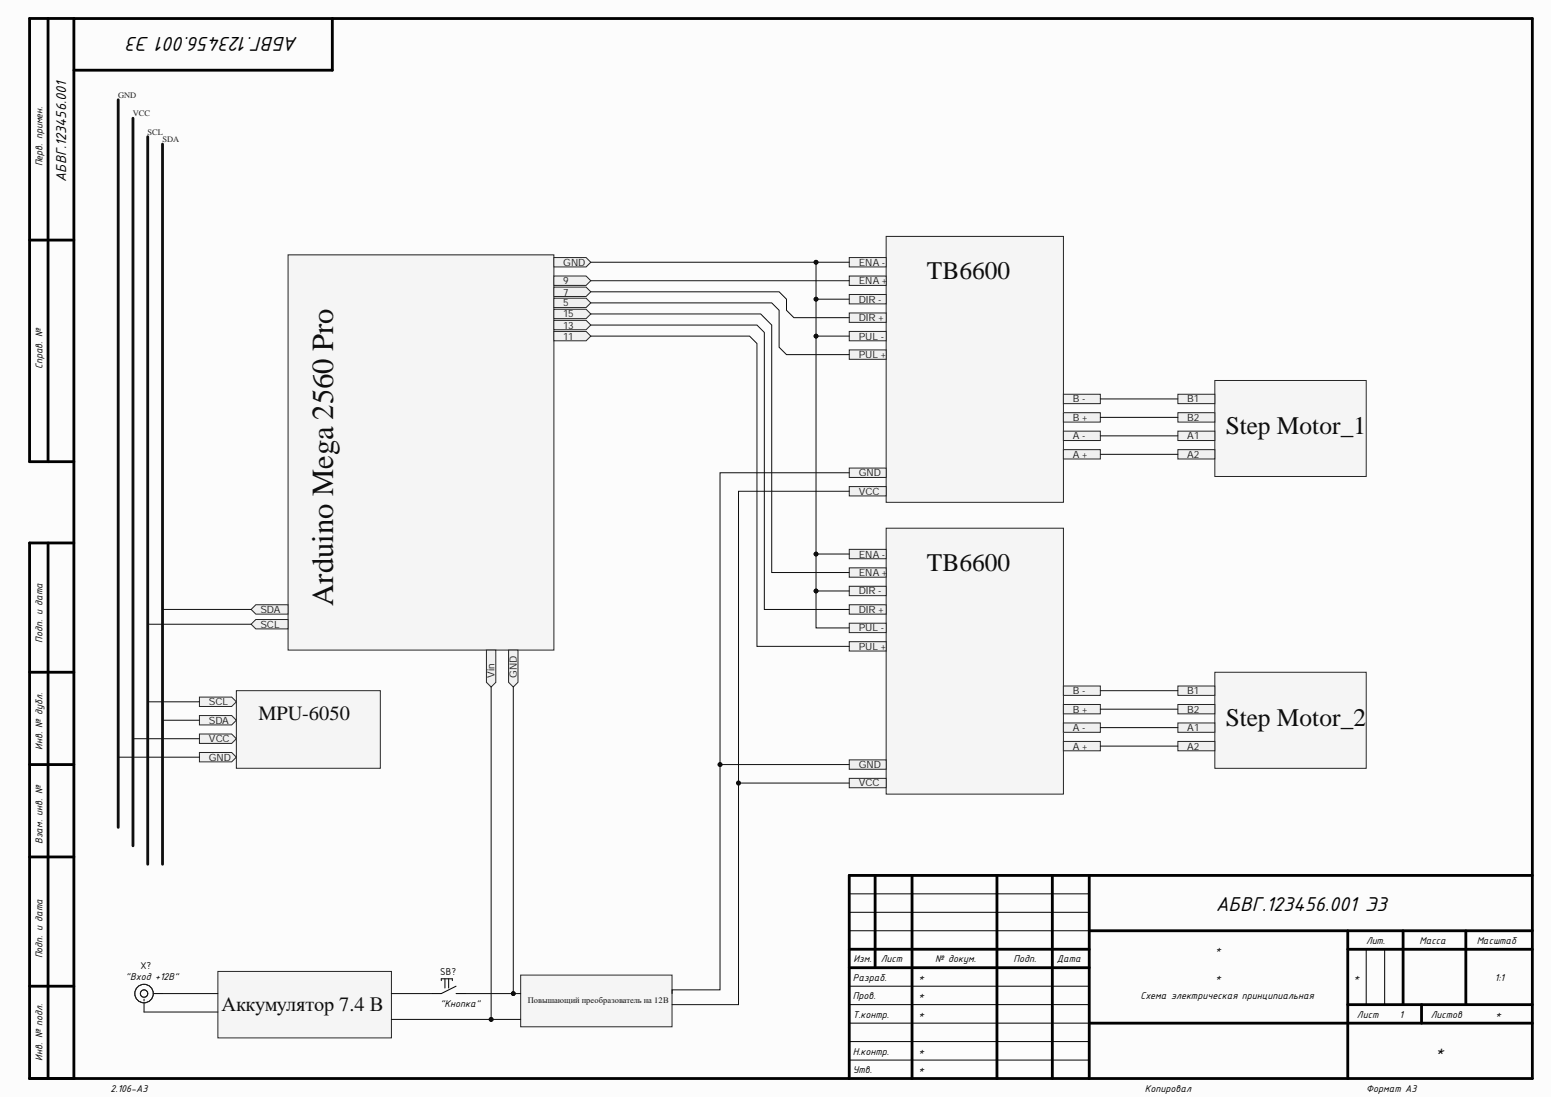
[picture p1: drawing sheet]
<svg xmlns="http://www.w3.org/2000/svg" width="420mm" height="297mm" viewBox="0 0 420 297" stroke-linecap="round" stroke-linejoin="round" font-family="sans-serif">
<g fill="#fcfcfc">
<path d="M0 0h419.2v296.5h-419.2z" fill-rule="evenodd"/>
<path d="M0 0h419.2v296.5h-419.2z" fill-rule="evenodd"/>
</g>
<g fill="none" stroke="#000" stroke-width=".76">
<path d="M13 5v119.8M20 5v286.5M89.8 5v14h-69.8M8 64.9h12M20 124.8h-12v-119.8h406.2v286.5h-406.2v-144.7h12M13 146.8v144.7M8 181.7h12M8 206.6h12M8 231.6h12M236.6 236.6v25M246.5 236.6v54.9M269.5 236.6v54.9"/>
<path d="M284.5 236.6v54.9M294.4 236.6v54.9M414.2 236.6h-184.6v54.9M229.6 256.6h64.8M294.4 251.6h119.8M364.3 251.6v39.9M364.3 256.6h49.9M379.3 251.6v19.9M396.2 251.6v19.9M8 266.5h12M229.6 261.6h64.8M294.4 276.5h119.8"/>
<path d="M364.3 271.5h49.9M384.3 271.5v5"/>
</g>
<path d="M229.6 251.6h64.8M229.6 246.6h64.8M229.6 241.6h64.8M369.3 256.6v14.9M374.3 256.6v14.9M229.6 276.5h64.8M229.6 271.5h64.8M229.6 266.5h64.8M229.6 286.5h64.8M229.6 281.5h64.8" fill="none" stroke="#000" stroke-width=".27"/>
<path d="M239.6 142.8h47.9v71.8h-47.9z" fill-rule="evenodd" fill="#f5f5f5"/>
<path d="M239.6 142.8h47.9v71.8h-47.9z" fill="none" stroke="#262626" stroke-width=".27"/>
<path d="M58.9 262.6h46.9v17.9h-46.9z" fill-rule="evenodd" fill="#f5f5f5"/>
<path d="M58.9 262.6h46.9v17.9h-46.9z" fill="none" stroke="#262626" stroke-width=".27"/>
<path d="M38.9 270v.5M38.9 271v2.5M41.4 268.5h2.5M119.3 265v-.4h3v.4M120.3 264.6v2.4M121.3 264.6v2.4M123.3 266.5l-4 2h-2.5M123.3 268.5h2.5" fill="none" stroke="#000" stroke-width=".27"/>
<g fill="none" stroke="#1c1c1c" stroke-width=".27">
<circle cx="38.9" cy="268.5" r="1"/>
<circle cx="38.9" cy="268.5" r="2.5"/>
</g>
<path d="M140.7 263.5h41v14h-41z" fill-rule="evenodd" fill="#f5f5f5"/>
<path d="M140.7 263.5h41v14h-41z" fill="none" stroke="#262626" stroke-width=".27"/>
<path d="M229.6 148.5h10v2.5h-10z" fill-rule="evenodd" fill="#f0f0f0"/>
<path d="M229.6 148.5h10v2.5h-10z" fill="none" stroke="#262626" stroke-width=".27"/>
<path d="M229.6 153.5h10v2.5h-10z" fill-rule="evenodd" fill="#f0f0f0"/>
<path d="M229.6 153.5h10v2.5h-10z" fill="none" stroke="#262626" stroke-width=".27"/>
<path d="M229.6 158.5h10v2.5h-10z" fill-rule="evenodd" fill="#f0f0f0"/>
<path d="M229.6 158.5h10v2.5h-10z" fill="none" stroke="#262626" stroke-width=".27"/>
<path d="M229.6 163.5h10v2.5h-10z" fill-rule="evenodd" fill="#f0f0f0"/>
<path d="M229.6 163.5h10v2.5h-10z" fill="none" stroke="#262626" stroke-width=".27"/>
<path d="M229.6 168.4h10v2.6h-10z" fill-rule="evenodd" fill="#f0f0f0"/>
<path d="M229.6 168.4h10v2.6h-10z" fill="none" stroke="#262626" stroke-width=".27"/>
<path d="M229.6 173.4h10v2.6h-10z" fill-rule="evenodd" fill="#f0f0f0"/>
<path d="M229.6 173.4h10v2.6h-10z" fill="none" stroke="#262626" stroke-width=".27"/>
<path d="M287.5 185.4h9.9v2.5h-9.9z" fill-rule="evenodd" fill="#f0f0f0"/>
<path d="M287.5 185.4h9.9v2.5h-9.9z" fill="none" stroke="#262626" stroke-width=".27"/>
<path d="M287.5 190.4h9.9v2.5h-9.9z" fill-rule="evenodd" fill="#f0f0f0"/>
<path d="M287.5 190.4h9.9v2.5h-9.9z" fill="none" stroke="#262626" stroke-width=".27"/>
<path d="M287.5 195.4h9.9v2.5h-9.9z" fill-rule="evenodd" fill="#f0f0f0"/>
<path d="M287.5 195.4h9.9v2.5h-9.9z" fill="none" stroke="#262626" stroke-width=".27"/>
<path d="M287.5 200.4h9.9v2.5h-9.9z" fill-rule="evenodd" fill="#f0f0f0"/>
<path d="M287.5 200.4h9.9v2.5h-9.9z" fill="none" stroke="#262626" stroke-width=".27"/>
<path d="M229.6 205.4h10v2.5h-10z" fill-rule="evenodd" fill="#f0f0f0"/>
<path d="M229.6 205.4h10v2.5h-10z" fill="none" stroke="#262626" stroke-width=".27"/>
<path d="M229.6 210.4h10v2.5h-10z" fill-rule="evenodd" fill="#f0f0f0"/>
<path d="M229.6 210.4h10v2.5h-10z" fill="none" stroke="#262626" stroke-width=".27"/>
<path d="M328.4 181.7h40.9v26h-40.9z" fill-rule="evenodd" fill="#f5f5f5"/>
<path d="M328.4 181.7h40.9v26h-40.9z" fill="none" stroke="#262626" stroke-width=".27"/>
<path d="M318.4 185.4h10v2.5h-10z" fill-rule="evenodd" fill="#f0f0f0"/>
<path d="M318.4 185.4h10v2.5h-10z" fill="none" stroke="#262626" stroke-width=".27"/>
<path d="M318.4 190.4h10v2.5h-10z" fill-rule="evenodd" fill="#f0f0f0"/>
<path d="M318.4 190.4h10v2.5h-10z" fill="none" stroke="#262626" stroke-width=".27"/>
<path d="M318.4 195.4h10v2.5h-10z" fill-rule="evenodd" fill="#f0f0f0"/>
<path d="M318.4 195.4h10v2.5h-10z" fill="none" stroke="#262626" stroke-width=".27"/>
<path d="M318.4 200.4h10v2.5h-10z" fill-rule="evenodd" fill="#f0f0f0"/>
<path d="M318.4 200.4h10v2.5h-10z" fill="none" stroke="#262626" stroke-width=".27"/>
<path d="M239.6 63.9h47.9v71.9h-47.9z" fill-rule="evenodd" fill="#f5f5f5"/>
<path d="M239.6 63.9h47.9v71.9h-47.9z" fill="none" stroke="#262626" stroke-width=".27"/>
<path d="M229.6 69.6h10v2.5h-10z" fill-rule="evenodd" fill="#f0f0f0"/>
<path d="M229.6 69.6h10v2.5h-10z" fill="none" stroke="#262626" stroke-width=".27"/>
<path d="M229.6 74.6h10v2.5h-10z" fill-rule="evenodd" fill="#f0f0f0"/>
<path d="M229.6 74.6h10v2.5h-10z" fill="none" stroke="#262626" stroke-width=".27"/>
<path d="M229.6 79.6h10v2.5h-10z" fill-rule="evenodd" fill="#f0f0f0"/>
<path d="M229.6 79.6h10v2.5h-10z" fill="none" stroke="#262626" stroke-width=".27"/>
<path d="M229.6 84.6h10v2.5h-10z" fill-rule="evenodd" fill="#f0f0f0"/>
<path d="M229.6 84.6h10v2.5h-10z" fill="none" stroke="#262626" stroke-width=".27"/>
<path d="M229.6 89.6h10v2.5h-10z" fill-rule="evenodd" fill="#f0f0f0"/>
<path d="M229.6 89.6h10v2.5h-10z" fill="none" stroke="#262626" stroke-width=".27"/>
<path d="M229.6 94.6h10v2.5h-10z" fill-rule="evenodd" fill="#f0f0f0"/>
<path d="M229.6 94.6h10v2.5h-10z" fill="none" stroke="#262626" stroke-width=".27"/>
<path d="M287.5 106.6h9.9v2.5h-9.9z" fill-rule="evenodd" fill="#f0f0f0"/>
<path d="M287.5 106.6h9.9v2.5h-9.9z" fill="none" stroke="#262626" stroke-width=".27"/>
<path d="M287.5 111.5h9.9v2.6h-9.9z" fill-rule="evenodd" fill="#f0f0f0"/>
<path d="M287.5 111.5h9.9v2.6h-9.9z" fill="none" stroke="#262626" stroke-width=".27"/>
<path d="M287.5 116.5h9.9v2.6h-9.9z" fill-rule="evenodd" fill="#f0f0f0"/>
<path d="M287.5 116.5h9.9v2.6h-9.9z" fill="none" stroke="#262626" stroke-width=".27"/>
<path d="M287.5 121.5h9.9v2.6h-9.9z" fill-rule="evenodd" fill="#f0f0f0"/>
<path d="M287.5 121.5h9.9v2.6h-9.9z" fill="none" stroke="#262626" stroke-width=".27"/>
<path d="M229.6 126.5h10v2.5h-10z" fill-rule="evenodd" fill="#f0f0f0"/>
<path d="M229.6 126.5h10v2.5h-10z" fill="none" stroke="#262626" stroke-width=".27"/>
<path d="M229.6 131.5h10v2.5h-10z" fill-rule="evenodd" fill="#f0f0f0"/>
<path d="M229.6 131.5h10v2.5h-10z" fill="none" stroke="#262626" stroke-width=".27"/>
<path d="M328.4 102.8h40.9v26h-40.9z" fill-rule="evenodd" fill="#f5f5f5"/>
<path d="M328.4 102.8h40.9v26h-40.9z" fill="none" stroke="#262626" stroke-width=".27"/>
<path d="M318.4 106.6h10v2.5h-10z" fill-rule="evenodd" fill="#f0f0f0"/>
<path d="M318.4 106.6h10v2.5h-10z" fill="none" stroke="#262626" stroke-width=".27"/>
<path d="M318.4 111.5h10v2.6h-10z" fill-rule="evenodd" fill="#f0f0f0"/>
<path d="M318.4 111.5h10v2.6h-10z" fill="none" stroke="#262626" stroke-width=".27"/>
<path d="M318.4 116.5h10v2.6h-10z" fill-rule="evenodd" fill="#f0f0f0"/>
<path d="M318.4 116.5h10v2.6h-10z" fill="none" stroke="#262626" stroke-width=".27"/>
<path d="M318.4 121.5h10v2.6h-10z" fill-rule="evenodd" fill="#f0f0f0"/>
<path d="M318.4 121.5h10v2.6h-10z" fill="none" stroke="#262626" stroke-width=".27"/>
<path d="M77.9 68.9h71.8v106.8h-71.8z" fill-rule="evenodd" fill="#f5f5f5"/>
<path d="M77.9 68.9h71.8v106.8h-71.8z" fill="none" stroke="#262626" stroke-width=".27"/>
<path d="M131.5 175.7h2.5v8.7l-1.2 1.3-1.3-1.3z" fill-rule="evenodd" fill="#f0f0f0"/>
<path d="M131.5 175.7h2.5v8.7l-1.2 1.3-1.3-1.3z" fill="none" stroke="#262626" stroke-width=".27"/>
<path d="M137.5 175.7h2.5v8.7l-1.2 1.3-1.3-1.3z" fill-rule="evenodd" fill="#f0f0f0"/>
<path d="M137.5 175.7h2.5v8.7l-1.2 1.3-1.3-1.3z" fill="none" stroke="#262626" stroke-width=".27"/>
<path d="M149.7 69.6h8.7l1.3 1.3-1.3 1.2h-8.7z" fill-rule="evenodd" fill="#f0f0f0"/>
<path d="M149.7 69.6h8.7l1.3 1.3-1.3 1.2h-8.7z" fill="none" stroke="#262626" stroke-width=".27"/>
<path d="M149.7 74.6h8.7l1.3 1.3-1.3 1.2h-8.7z" fill-rule="evenodd" fill="#f0f0f0"/>
<path d="M149.7 74.6h8.7l1.3 1.3-1.3 1.2h-8.7z" fill="none" stroke="#262626" stroke-width=".27"/>
<path d="M149.7 77.6h8.7l1.3 1.3-1.3 1.2h-8.7z" fill-rule="evenodd" fill="#f0f0f0"/>
<path d="M149.7 77.6h8.7l1.3 1.3-1.3 1.2h-8.7z" fill="none" stroke="#262626" stroke-width=".27"/>
<path d="M149.7 80.6h8.7l1.3 1.3-1.3 1.2h-8.7z" fill-rule="evenodd" fill="#f0f0f0"/>
<path d="M149.7 80.6h8.7l1.3 1.3-1.3 1.2h-8.7z" fill="none" stroke="#262626" stroke-width=".27"/>
<path d="M149.7 83.6h8.7l1.3 1.3-1.3 1.2h-8.7z" fill-rule="evenodd" fill="#f0f0f0"/>
<path d="M149.7 83.6h8.7l1.3 1.3-1.3 1.2h-8.7z" fill="none" stroke="#262626" stroke-width=".27"/>
<path d="M149.7 86.6h8.7l1.3 1.3-1.3 1.2h-8.7z" fill-rule="evenodd" fill="#f0f0f0"/>
<path d="M149.7 86.6h8.7l1.3 1.3-1.3 1.2h-8.7z" fill="none" stroke="#262626" stroke-width=".27"/>
<path d="M149.7 89.6h8.7l1.3 1.2-1.3 1.3h-8.7z" fill-rule="evenodd" fill="#f0f0f0"/>
<path d="M149.7 89.6h8.7l1.3 1.2-1.3 1.3h-8.7z" fill="none" stroke="#262626" stroke-width=".27"/>
<path d="M69.1 163.5h8.8v2.5h-8.8l-1.2-1.3z" fill-rule="evenodd" fill="#f0f0f0"/>
<path d="M69.1 163.5h8.8v2.5h-8.8l-1.2-1.3z" fill="none" stroke="#262626" stroke-width=".27"/>
<path d="M69.1 167.4h8.8v2.6h-8.8l-1.2-1.3z" fill-rule="evenodd" fill="#f0f0f0"/>
<path d="M69.1 167.4h8.8v2.6h-8.8l-1.2-1.3z" fill="none" stroke="#262626" stroke-width=".27"/>
<path d="M63.9 186.7h38.9v21h-38.9z" fill-rule="evenodd" fill="#f5f5f5"/>
<path d="M63.9 186.7h38.9v21h-38.9z" fill="none" stroke="#262626" stroke-width=".27"/>
<path d="M53.9 188.4h8.7l1.3 1.3-1.3 1.2h-8.7z" fill-rule="evenodd" fill="#f0f0f0"/>
<path d="M53.9 188.4h8.7l1.3 1.3-1.3 1.2h-8.7z" fill="none" stroke="#262626" stroke-width=".27"/>
<path d="M53.9 193.4h8.7l1.3 1.3-1.3 1.2h-8.7z" fill-rule="evenodd" fill="#f0f0f0"/>
<path d="M53.9 193.4h8.7l1.3 1.3-1.3 1.2h-8.7z" fill="none" stroke="#262626" stroke-width=".27"/>
<path d="M53.9 198.4h8.7l1.3 1.3-1.3 1.2h-8.7z" fill-rule="evenodd" fill="#f0f0f0"/>
<path d="M53.9 198.4h8.7l1.3 1.3-1.3 1.2h-8.7z" fill="none" stroke="#262626" stroke-width=".27"/>
<path d="M53.9 203.4h8.7l1.3 1.3-1.3 1.2h-8.7z" fill-rule="evenodd" fill="#f0f0f0"/>
<path d="M53.9 203.4h8.7l1.3 1.3-1.3 1.2h-8.7z" fill="none" stroke="#262626" stroke-width=".27"/>
<path d="M138.8 185.7v82.8" fill="none" stroke="#0e0e0e" stroke-width=".27"/>
<circle cx="138.8" cy="268.5" r=".51" fill="#0e0e0e"/>
<g fill="none" stroke="#0e0e0e" stroke-width=".27">
<path d="M39.9 168.7h28M43.9 164.7h24M39.9 189.7h14M43.9 194.7h10M132.8 185.7v89.8h-27M32 204.7h21.9M38.9 273.5h20M43.9 268.5h15"/>
<circle cx="138.8" cy="268.5" r=".51"/>
</g>
<circle cx="132.8" cy="275.5" r=".51" fill="#0e0e0e"/>
<g fill="none" stroke="#0e0e0e" stroke-width=".27">
<path d="M105.8 268.5h11M125.8 268.5h14.9"/>
<circle cx="132.8" cy="275.5" r=".51"/>
</g>
<circle cx="138.8" cy="268.5" r=".51" fill="#0e0e0e"/>
<g fill="none" stroke="#0e0e0e" stroke-width=".27">
<path d="M132.8 275.5h7.9"/>
<circle cx="138.8" cy="268.5" r=".51"/>
</g>
<circle cx="132.8" cy="275.5" r=".51" fill="#0e0e0e"/>
<g fill="none" stroke="#0e0e0e" stroke-width=".27">
<path d="M159.7 78.9h50.9l2 2v3l2 2h15M159.7 75.9h69.9M159.7 70.9h60.9M159.7 90.8h42.9l2 2v81.9h25M159.7 87.9h44.9l2 2v74.8h23M159.7 84.9h45.9l3 3v66.8h21M159.7 81.9h48.9l2 2v9.9l2 2h17"/>
<circle cx="132.8" cy="275.5" r=".51"/>
</g>
<circle cx="220.6" cy="70.9" r=".51" fill="#0e0e0e"/>
<g fill="none" stroke="#0e0e0e" stroke-width=".27">
<path d="M229.6 211.6h-30v59.9h-17.9"/>
<circle cx="220.6" cy="70.9" r=".51"/>
</g>
<circle cx="199.6" cy="211.6" r=".51" fill="#0e0e0e"/>
<g fill="none" stroke="#0e0e0e" stroke-width=".27">
<path d="M229.6 206.6h-35v60.9h-12.9v1"/>
<circle cx="199.6" cy="211.6" r=".51"/>
</g>
<circle cx="194.6" cy="206.6" r=".51" fill="#0e0e0e"/>
<g fill="none" stroke="#0e0e0e" stroke-width=".27">
<path d="M229.6 127.8h-35v78.8"/>
<circle cx="194.6" cy="206.6" r=".51"/>
</g>
<circle cx="194.6" cy="206.6" r=".51" fill="#0e0e0e"/>
<g fill="none" stroke="#0e0e0e" stroke-width=".27">
<path d="M229.6 132.8h-30v78.8"/>
<circle cx="194.6" cy="206.6" r=".51"/>
</g>
<circle cx="199.6" cy="211.6" r=".51" fill="#0e0e0e"/>
<g fill="none" stroke="#0e0e0e" stroke-width=".27">
<path d="M229.6 149.7h-9v20h9"/>
<circle cx="199.6" cy="211.6" r=".51"/>
</g>
<circle cx="220.6" cy="149.7" r=".51" fill="#0e0e0e"/>
<circle cx="220.6" cy="149.7" r=".51" fill="none" stroke="#0e0e0e" stroke-width=".27"/>
<circle cx="220.6" cy="159.7" r=".51" fill="#0e0e0e"/>
<g fill="none" stroke="#0e0e0e" stroke-width=".27">
<path d="M220.6 159.7h9"/>
<circle cx="220.6" cy="159.7" r=".51"/>
</g>
<circle cx="220.6" cy="159.7" r=".51" fill="#0e0e0e"/>
<g fill="none" stroke="#0e0e0e" stroke-width=".27">
<path d="M229.6 70.9h-9v19.9h9"/>
<circle cx="220.6" cy="159.7" r=".51"/>
</g>
<circle cx="220.6" cy="70.9" r=".51" fill="#0e0e0e"/>
<circle cx="220.6" cy="70.9" r=".51" fill="none" stroke="#0e0e0e" stroke-width=".27"/>
<circle cx="220.6" cy="80.9" r=".51" fill="#0e0e0e"/>
<circle cx="220.6" cy="80.9" r=".51" fill="none" stroke="#0e0e0e" stroke-width=".27"/>
<circle cx="220.6" cy="90.8" r=".51" fill="#0e0e0e"/>
<g fill="none" stroke="#0e0e0e" stroke-width=".27">
<path d="M220.6 80.9h9"/>
<circle cx="220.6" cy="90.8" r=".51"/>
</g>
<circle cx="220.6" cy="80.9" r=".51" fill="#0e0e0e"/>
<g fill="none" stroke="#0e0e0e" stroke-width=".27">
<path d="M220.6 90.8v58.9M297.4 117.8h21M297.4 112.8h21M297.4 107.8h21M297.4 122.8h21M297.4 196.7h21M297.4 191.7h21M297.4 186.7h21M297.4 201.7h21"/>
<circle cx="220.6" cy="80.9" r=".51"/>
</g>
<circle cx="220.6" cy="149.7" r=".51" fill="#0e0e0e"/>
<circle cx="220.6" cy="149.7" r=".51" fill="none" stroke="#0e0e0e" stroke-width=".27"/>
<circle cx="220.6" cy="90.8" r=".51" fill="#0e0e0e"/>
<g fill="none" stroke="#0e0e0e" stroke-width=".27">
<path d="M53.9 199.7h-18v2"/>
<circle cx="220.6" cy="90.8" r=".51"/>
</g>
<path d="M32 27v196.6M35.9 31.9v196.7M39.9 36.9v196.7M43.9 38.9v194.7" fill="none" stroke="#0e0e0e" stroke-width=".76"/>
<text font-size="8.3" fill="#0e0e0e" x="90.1" y="163.7" transform="rotate(-90 90.1 163.7)">Arduino Mega 2560 Pro</text>
<g font-size="6.8" fill="#0e0e0e">
<text x="250.5" y="75.4">TB6600</text>
<text x="331.3" y="117.3">Step Motor_1</text>
<text x="250.5" y="154.2">TB6600</text>
<text x="331.3" y="196.2">Step Motor_2</text>
</g>
<g font-size="5.8">
<text x="80.6" y="10" transform="rotate(-180 80.6 10)">АБВГ.123456.001 Э3</text>
<text x="328.6" y="246.1">АБВГ.123456.001 Э3</text>
</g>
<g font-size="5.5" fill="#0e0e0e">
<text x="69.9" y="194.5">MPU-6050</text>
<text x="59.9" y="273.3">Аккумулятор 7.4 В</text>
</g>
<text font-size="4.2" x="17.9" y="49.2" transform="rotate(-90 17.9 49.2)">АБВГ.123456.001</text>
<text font-size="4.1" x="388.1" y="285.5">*</text>
<g font-size="2.9">
<text x="11.5" y="45" transform="rotate(-90 11.5 45)">Перв. примен.</text>
<text x="11.5" y="99.8" transform="rotate(-90 11.5 99.8)">Справ. №</text>
<text x="11.5" y="173.7" transform="rotate(-90 11.5 173.7)">Подп. и дата</text>
<text x="11.5" y="202.7" transform="rotate(-90 11.5 202.7)">Инв. № дубл.</text>
<text x="11.5" y="228.1" transform="rotate(-90 11.5 228.1)">Взам. инв. №</text>
<text x="328.5" y="257.6">*</text>
<text x="369.3" y="255.1">Лит.</text>
<text x="383.7" y="255.1">Масса</text>
<text x="399.2" y="255.1">Масштаб</text>
<text x="11.5" y="259" transform="rotate(-90 11.5 259)">Подп. и дата</text>
<text x="37.9" y="261.8">X?</text>
<text x="119" y="263.5">SB?</text>
<text x="230.7" y="260.1">Изм.</text>
<text x="238.1" y="260.1">Лист</text>
<text x="252.8" y="260.1">№ докум.</text>
<text x="274" y="260.1">Подп.</text>
<text x="285.7" y="260.1">Дата</text>
<text x="34" y="264.8">&quot;Вход +12В&quot;</text>
<text x="230.5" y="265">Разраб.</text>
<text x="248.3" y="265">*</text>
<text x="328.5" y="265">*</text>
<text x="366" y="265">*</text>
<text x="404.1" y="265">1:1</text>
<text x="119" y="272.1">&quot;Кнопка&quot;</text>
<text x="230.5" y="270">Пров.</text>
<text x="230.5" y="275.1">Т.контр.</text>
<text x="248.3" y="270">*</text>
<text x="248.3" y="275.1">*</text>
<text x="308.3" y="270">Схема электрическая принципиальная</text>
<text x="366.8" y="275.1">Лист</text>
<text x="378.3" y="275.1">1</text>
<text x="386.8" y="275.1">Листов</text>
<text x="404.3" y="275.1">*</text>
<text x="11.5" y="286.7" transform="rotate(-90 11.5 286.7)">Инв. № подл.</text>
<text x="230.5" y="285.1">Н.контр.</text>
<text x="248.3" y="285.1">*</text>
<text x="230.5" y="290.1">Утв.</text>
<text x="248.3" y="290.1">*</text>
<text x="29.9" y="295.1">2.106-A3</text>
<text x="309.4" y="295.1">Копировал</text>
<text x="369.3" y="295.1">Формат А3</text>
</g>
<g font-size="2.7" fill="#262626">
<text x="152.3" y="71.8">GND</text>
<text x="232.1" y="71.8">ENA -</text>
<text x="152.3" y="76.8">9</text>
<text x="232.1" y="76.8">ENA +</text>
<text x="152.3" y="79.9">7</text>
<text x="152.3" y="82.8">5</text>
<text x="232.1" y="81.8">DIR -</text>
<text x="152.3" y="85.8">15</text>
<text x="152.3" y="88.8">13</text>
<text x="232.1" y="86.8">DIR +</text>
<text x="152.3" y="91.8">11</text>
<text x="232.1" y="91.8">PUL -</text>
<text x="232.1" y="96.8">PUL +</text>
<text x="290" y="108.8">B -</text>
<text x="290" y="113.8">B +</text>
<text x="320.9" y="108.8">B1</text>
<text x="320.9" y="113.8">B2</text>
<text x="290" y="118.7">A -</text>
<text x="320.9" y="118.7">A1</text>
<text x="290" y="123.7">A +</text>
<text x="320.9" y="123.7">A2</text>
<text x="232.1" y="128.7">GND</text>
<text x="232.1" y="133.7">VCC</text>
<text x="232.1" y="150.7">ENA -</text>
<text x="232.1" y="155.7">ENA +</text>
<text x="232.1" y="160.7">DIR -</text>
<text x="70.4" y="165.7">SDA</text>
<text x="232.1" y="165.7">DIR +</text>
<text x="70.4" y="169.7">SCL</text>
<text x="232.1" y="170.6">PUL -</text>
<text x="232.1" y="175.6">PUL +</text>
<text x="133.7" y="183.2" transform="rotate(-90 133.7 183.2)">Vin</text>
<text x="139.7" y="183.2" transform="rotate(-90 139.7 183.2)">GND</text>
<text x="56.4" y="190.7">SCL</text>
<text x="290" y="187.6">B -</text>
<text x="320.9" y="187.6">B1</text>
<text x="56.4" y="195.7">SDA</text>
<text x="290" y="192.6">B +</text>
<text x="290" y="197.6">A -</text>
<text x="320.9" y="192.6">B2</text>
<text x="320.9" y="197.6">A1</text>
<text x="56.4" y="200.6">VCC</text>
<text x="290" y="202.6">A +</text>
<text x="320.9" y="202.6">A2</text>
<text x="56.4" y="205.6">GND</text>
<text x="232.1" y="207.6">GND</text>
<text x="232.1" y="212.6">VCC</text>
</g>
<g font-size="2.3" fill="#262626">
<text x="31.9" y="26.5">GND</text>
<text x="35.9" y="31.4">VCC</text>
<text x="39.9" y="36.4">SCL</text>
<text x="43.9" y="38.5">SDA</text>
</g>
<text font-size="2.3" fill="#0e0e0e" x="142.7" y="271.1">Повышающий преобразователь на 12В</text>
</svg>
